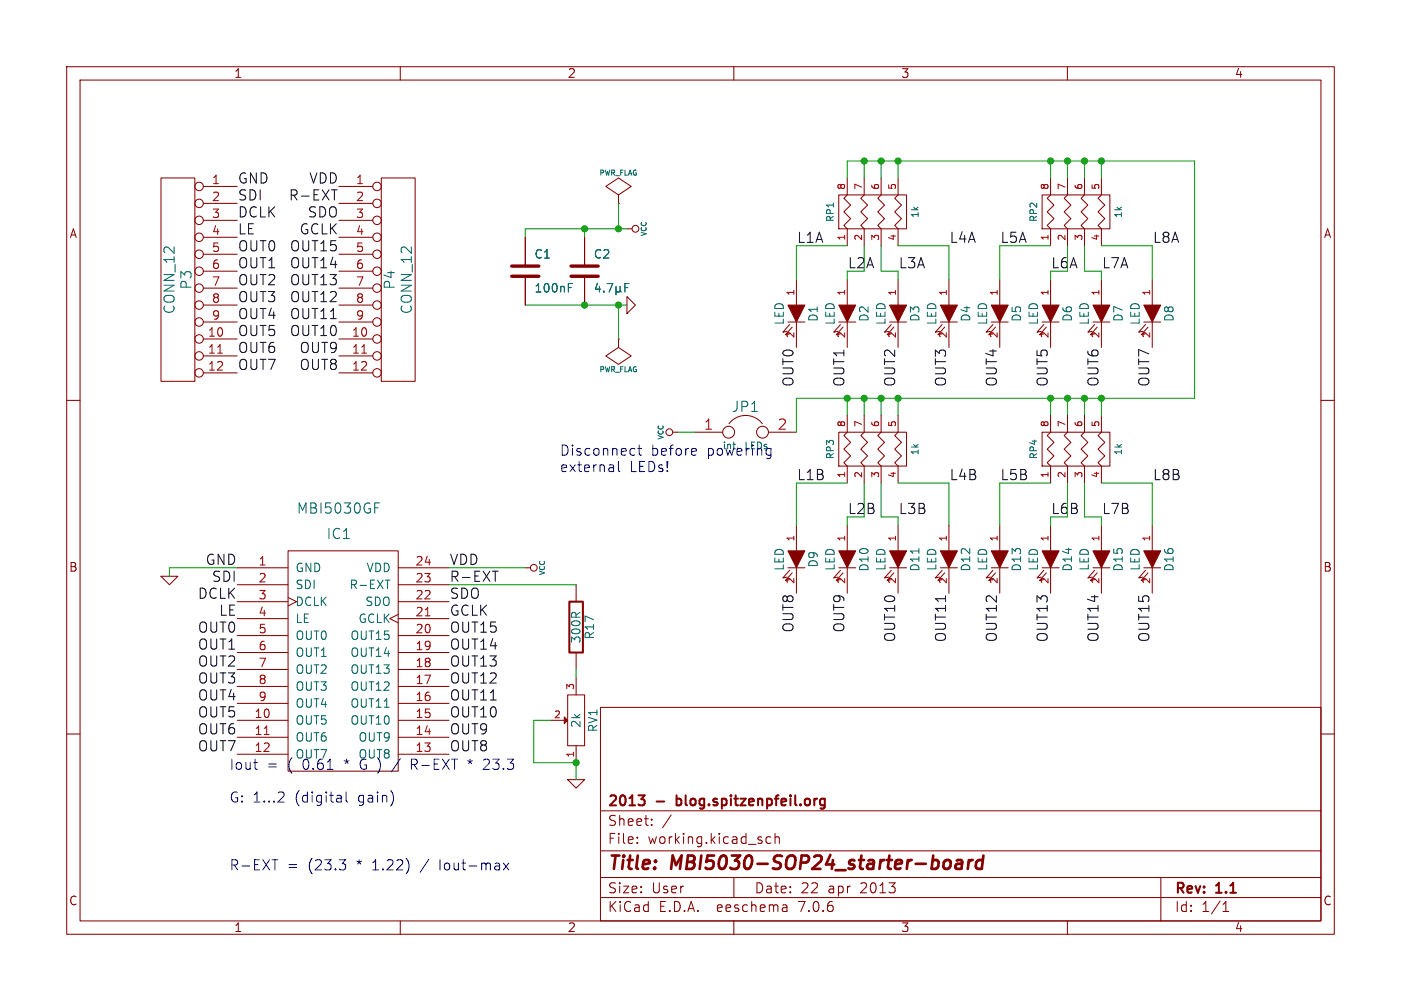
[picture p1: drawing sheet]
<svg xmlns="http://www.w3.org/2000/svg" width="210mm" height="150mm" viewBox="0 0 210 150" stroke-linecap="round" stroke-linejoin="round" font-family="sans-serif">
<g fill="none" stroke="#840000" stroke-width=".15">
<path d="M10 10h190v130h-190zM12 12h186v126h-186zM60 10v2M110 10v2M160 10v2M24.1 26.7h5.1v30.4h-5.1zM30.5 27.9h5.1M30.5 30.5h5.1M30.5 33h5.1M30.5 35.6h5.1M30.5 38.1h5.1M50.8 27.9h5.1"/>
<path d="M50.8 30.5h5.1M50.8 33h5.1M50.8 35.6h5.1M50.8 38.1h5.1M57.1 26.7h5.1v30.4h-5.1zM78.7 35.6v4.3M87.6 35.6v4.3M92.7 29.2l1.9-1.3-1.9-1.2-1.9 1.2 1.9 1.3v1.3M92.7 30.5h.1M94 34.3h.7M125.7 29.2h10.2v5.1h-10.2zM127 26.7v2.5l-.5 .5 1 1-1 1.1 1 1-1 1 .5 .5v2.5"/>
<path d="M129.5 26.7v2.5l-.5 .5 1 1-1 1.1 1 1-1 1 .5 .5v2.5M132.1 26.7v2.5l-.5 .5 1 1-1 1.1 1 1-1 1 .5 .5v2.5M134.6 26.7v2.5l-.5 .5 1 1-1 1.1 1 1-1 1 .5 .5v2.5M156.2 29.2h10.2v5.1h-10.2zM157.5 26.7v2.5l-.5 .5 1 1-1 1.1 1 1-1 1 .5 .5v2.5M160 26.7v2.5l-.5 .5 1 1-1 1.1 1 1-1 1 .5 .5v2.5M162.6 26.7v2.5l-.5 .5 1 1-1 1.1 1 1-1 1 .5 .5v2.5M165.1 26.7v2.5l-.5 .5 1 1-1 1.1 1 1-1 1 .5 .5v2.5M10 60h2M30.5 48.3h5.1M30.5 50.8h5.1M30.5 53.3h5.1"/>
<path d="M30.5 55.9h5.1M30.5 40.6h5.1M30.5 43.2h5.1M30.5 45.7h5.1M50.8 48.3h5.1M50.8 50.8h5.1M50.8 53.3h5.1M50.8 55.9h5.1M50.8 40.6h5.1M50.8 43.2h5.1M50.8 45.7h5.1M78.7 41.4v4.3"/>
<path d="M87.6 41.4v4.3M92.7 50.8v1.3l1.9 1.2-1.9 1.3-1.9-1.3 1.9-1.2M92.7 50.8h.1M94 44.4l1.2 1.3-1.2 1.3zM118.1 48.3h2.5M118.4 48.6l-1.1 1.2 .7-.1M118.7 49l-1 1.2 .7-.2M119.4 41.9v3.8M119.4 48.3v3.8M125.7 48.3h2.6M126 48.6l-1 1.2 .6-.1M126.4 49l-1.1 1.2 .7-.2"/>
<path d="M127 41.9v3.8M127 48.3v3.8M133.3 48.3h2.6M133.6 48.6l-1 1.2 .6-.1M134 49l-1 1.2 .6-.2M134.6 41.9v3.8M134.6 48.3v3.8M141 48.3h2.5M141.2 48.6l-1 1.2 .6-.1M141.6 49l-1 1.2 .6-.2M142.2 41.9v3.8M142.2 48.3v3.8"/>
<path d="M148.6 48.3h2.5M148.8 48.6l-1 1.2 .7-.1M149.2 49l-1 1.2 .6-.2M149.9 41.9v3.8M149.9 48.3v3.8M156.2 48.3h2.5M156.5 48.6l-1.1 1.2 .7-.1M156.8 49l-1 1.2 .7-.2M157.5 41.9v3.8M157.5 48.3v3.8M163.8 48.3h2.6M164.1 48.6l-1 1.2 .6-.1"/>
<path d="M164.5 49l-1.1 1.2 .7-.2M165.1 41.9v3.8M165.1 48.3v3.8M171.4 48.3h2.6M171.7 48.6l-1 1.2 .6-.1M172.1 49l-1 1.2 .6-.2M172.7 41.9v3.8M172.7 48.3v3.8M198 60h2M100.8 64.8h.8M104.1 64.8h4.2M109.3 63.5a3.1 3.1 0 0 1 5 0"/>
<path d="M115.2 64.8h4.2M119.4 78.7v3.8M125.7 64.8h10.2v5h-10.2zM127 62.2v2.6l-.5 .5 1 1-1 1 1 1-1 1 .5 .5v2.6M127 78.7v3.8M129.5 62.2v2.6l-.5 .5 1 1-1 1 1 1-1 1 .5 .5v2.6M132.1 62.2v2.6l-.5 .5 1 1-1 1 1 1-1 1 .5 .5v2.6M134.6 62.2v2.6l-.5 .5 1 1-1 1 1 1-1 1 .5 .5v2.6M134.6 78.7v3.8M142.2 78.7v3.8M149.9 78.7v3.8M156.2 64.8h10.2v5h-10.2z"/>
<path d="M157.5 62.2v2.6l-.5 .5 1 1-1 1 1 1-1 1 .5 .5v2.6M157.5 78.7v3.8M160 62.2v2.6l-.5 .5 1 1-1 1 1 1-1 1 .5 .5v2.6M162.6 62.2v2.6l-.5 .5 1 1-1 1 1 1-1 1 .5 .5v2.6M165.1 62.2v2.6l-.5 .5 1 1-1 1 1 1-1 1 .5 .5v2.6M165.1 78.7v3.8M172.7 78.7v3.8M24.1 86.4h2.6l-1.3 1.2zM35.6 85.1h7.6M35.6 97.8h7.6M35.6 87.6h7.6M35.6 95.2h7.6"/>
<path d="M35.6 92.7h7.6M35.6 90.2h7.6M43.2 82.5h16.5v33.1h-16.5zM43.2 89.5l1.2 .7-1.2 .6M59.7 92.1l-1.3 .6 1.3 .6M59.7 85.1h7.6M59.7 97.8h7.6M59.7 87.6h7.6M59.7 95.2h7.6M59.7 92.7h7.6M59.7 90.2h7.6M78.7 85.1h.8"/>
<path d="M86.4 87.6v2.6M86.4 97.8v2.5M118.1 85.1h2.5M118.4 85.5l-1.1 1.1 .7-.1M118.7 85.9l-1 1.1 .7-.1M119.4 85.1v3.8M125.7 85.1h2.6M126 85.5l-1 1.1 .6-.1M126.4 85.9l-1.1 1.1 .7-.1M127 85.1v3.8M133.3 85.1h2.6M133.6 85.5l-1 1.1 .6-.1"/>
<path d="M134 85.9l-1 1.1 .6-.1M134.6 85.1v3.8M141 85.1h2.5M141.2 85.5l-1 1.1 .6-.1M141.6 85.9l-1 1.1 .6-.1M142.2 85.1v3.8M148.6 85.1h2.5M148.8 85.5l-1 1.1 .7-.1M149.2 85.9l-1 1.1 .6-.1M149.9 85.1v3.8M156.2 85.1h2.5M156.5 85.5l-1.1 1.1 .7-.1"/>
<path d="M156.8 85.9l-1 1.1 .7-.1M157.5 85.1v3.8M163.8 85.1h2.6M164.1 85.5l-1 1.1 .6-.1M164.5 85.9l-1.1 1.1 .7-.1M165.1 85.1v3.8M171.4 85.1h2.6M171.7 85.5l-1 1.1 .6-.1M172.1 85.9l-1 1.1 .6-.1M172.7 85.1v3.8M10 110h2M35.6 107.9h7.6"/>
<path d="M35.6 110.5h7.6M35.6 113h7.6M35.6 105.4h7.6M35.6 102.9h7.6M35.6 100.3h7.6M59.7 107.9h7.6M59.7 110.5h7.6M59.7 113h7.6M59.7 105.4h7.6M59.7 102.9h7.6M59.7 100.3h7.6M82.5 107.9h2.1"/>
<path d="M85.1 104.1h2.5v7.7h-2.5zM85.1 116.8h2.5l-1.2 1.3zM86.4 101.6v2.5M86.4 111.8v2.5M90 106h108v32h-108zM198 110h2M60 138v2M90 134.5h108M90 131.5h108M90 127.5h108M90 121.5h108M95.5 126.3v.1"/>
<path d="M95.5 125.5v.1M97.7 123.6v.1M97.7 122.8v.1M100.6 122.1l-1.3 2M110 138v2M110 131.5v3M115.5 125.5l-.4-.1-.3 .3v.4l.2 .2h.5M116.2 125.5a.37 .37 0 0 1 .6 .1v.8M116.2 124.9v1.5M117.9 135.7l.1 .9M118 136.5l-.2 .1M118 136h-.2"/>
<path d="M160 138v2M174 131.5v6.5M183.3 136.6h.9M183.3 135.5l.5-.4v1.5"/>
<circle cx="29.8" cy="27.9" r=".63"/>
<circle cx="29.8" cy="35.6" r=".63"/>
<circle cx="29.8" cy="33" r=".63"/>
<circle cx="29.8" cy="30.5" r=".63"/>
<circle cx="29.8" cy="38.1" r=".63"/>
<circle cx="56.5" cy="30.5" r=".63"/>
<circle cx="56.5" cy="27.9" r=".63"/>
<circle cx="56.5" cy="35.6" r=".63"/>
<circle cx="56.5" cy="38.1" r=".63"/>
<circle cx="56.5" cy="33" r=".63"/>
<circle cx="95.3" cy="34.3" r=".51"/>
<circle cx="29.8" cy="50.8" r=".63"/>
<circle cx="29.8" cy="53.3" r=".63"/>
<circle cx="29.8" cy="55.9" r=".63"/>
<circle cx="29.8" cy="45.7" r=".63"/>
<circle cx="29.8" cy="40.6" r=".63"/>
<circle cx="29.8" cy="48.3" r=".63"/>
<circle cx="29.8" cy="43.2" r=".63"/>
<circle cx="56.5" cy="55.9" r=".63"/>
<circle cx="56.5" cy="40.6" r=".63"/>
<circle cx="56.5" cy="45.7" r=".63"/>
<circle cx="56.5" cy="50.8" r=".63"/>
<circle cx="56.5" cy="53.3" r=".63"/>
<circle cx="56.5" cy="48.3" r=".63"/>
<circle cx="56.5" cy="43.2" r=".63"/>
<circle cx="100.3" cy="64.8" r=".51"/>
<circle cx="109.2" cy="64.8" r=".89"/>
<circle cx="114.3" cy="64.8" r=".89"/>
<circle cx="80" cy="85.1" r=".51"/>
</g>
<path d="M141.9 128.9h.3l.2 .2v.7a.62 .62 0 0 1-.7 .4M143.4 129l.2-.1 .6 .1v.2l-.1 1M144.2 129.4l-.7 .1a.4 .4 0 0 0-.3 .3 .4 .4 0 0 0 .2 .4l.7-.1M145.2 128.9l-.1 1.3M145.8 128.9a.59 .59 0 0 0-.6 .4M147.3 129a.66 .66 0 0 0-1 .3v.5l.1 .3 .2 .1 .6-.1M147.4 128.2l-.2 2" fill="none" stroke="#840000" stroke-width=".4"/>
<path d="M85.3 90.2h2.1v7.6h-2.1zM95.7 119.2h.9l-.5 .6a.41 .41 0 0 1 .5 .2v.4l-.1 .2-.6 .1M101.4 119.2v1.5M101.6 119.7l-.2 .1M123.1 119.8h.5M123.6 119.7v1.2a.41 .41 0 0 1-.6 .2M101.4 120.6l.2 .1M123.1 120.6h.5" fill="none" stroke="#840000" stroke-width=".3"/>
<g fill="#840000" stroke="#840000" stroke-width=".15">
<path d="M163.8 45.7h2.6l-1.3 2.6z"/>
<path d="M133.3 45.7h2.6l-1.3 2.6z"/>
<path d="M148.6 45.7h2.5l-1.2 2.6z"/>
<path d="M118.1 45.7h2.5l-1.2 2.6z"/>
<path d="M141 45.7h2.5l-1.3 2.6z"/>
<path d="M156.2 45.7h2.5l-1.2 2.6z"/>
<path d="M171.4 45.7h2.6l-1.3 2.6z"/>
<path d="M125.7 82.5h2.6l-1.3 2.6z"/>
<path d="M118.1 82.5h2.5l-1.2 2.6z"/>
<path d="M148.6 82.5h2.5l-1.2 2.6z"/>
<path d="M156.2 82.5h2.5l-1.2 2.6z"/>
<path d="M163.8 82.5h2.6l-1.3 2.6z"/>
<path d="M171.4 82.5h2.6l-1.3 2.6z"/>
<path d="M84.6 107.4l.5 .5-.5 .6z"/>
<path d="M133.3 82.5h2.6l-1.3 2.6z"/>
<path d="M141 82.5h2.5l-1.3 2.6z"/>
<path d="M125.7 45.7h2.6l-1.3 2.6z"/>
</g>
<path d="M32.6 52.9h.8M54.2 52.9h.7M63.7 92.3h.8M39.6 110.1h.7" fill="none" stroke="#a90000" stroke-width=".15"/>
<g fill="none" stroke="#006464" stroke-width=".15">
<path d="M85.2 42.5h.6M85.2 43.1h.4M89.6 42.4l-.3 .9h.7M89.9 42.9v.9M90.5 43.6v.2M91 42.5h.9l-.6 1.3M92.3 42.9v1.3M92.3 43.6l.2 .2h.3l.1-.2M92.9 43.6l.2 .2M92.9 42.9v.7M93.7 43.1h.4M94.3 42.5h-.6v1.3"/>
<path d="M56.2 76.1h.5M56.2 75.4h.7M57.7 86.9h.8M137.7 82.2v.7"/>
</g>
<path d="M76.7 39.9h4.1M85.6 39.9h4.1M76.7 41.4h4.1M85.6 41.4h4.1" fill="none" stroke="#840000" stroke-width=".51"/>
<path d="M49.7 28.4h.9M73.8 85.6h.9" fill="none" stroke="#0f0f0f" stroke-width=".15"/>
<g fill="none" stroke="#0000c2" stroke-width=".15">
<path d="M91.9 69.7l.1 1M92 70.6l-.2 .1M92 70l-.2 .1M92.7 69.2v1.3l.2 .2M94.7 67.2l.5 .1M95.2 68.1l-.5 .1M95.6 67.2h.6M95.8 66.7v1.3l.1 .1 .3 .1M104.2 67.2l.1 .1 .1 .3-.7 .1M104.3 68.1l-.1 .1M115.6 68.1l-.5 .1M115.6 67.2v1.2l-.3 .3"/>
<path d="M38 114.3h.6M38.5 115.3h.1M51.1 119.3l.1 .9M51.2 119.6h-.2M51.9 118.7v1.3l.2 .2M60 113.7l-1.3 2M61.7 114.6h.6M62.3 113.8h-.6v1.5M70.1 114l.4 .1M70.5 113.8v.3M70.5 114.1l-.3 .3M70.5 114.1l.2 .3"/>
<path d="M70.8 114l-.3 .1M73.1 113.8h-.4l-.2 .1M73.3 114.4l-.9 .9h1M40.8 128.8h.8M50.9 128.8h.9l-.5 .6M51.2 120.1l-.2 .1M51.7 129.5l.1 .2v.4l-.1 .2M75.5 129.3l.8 1.1M76.3 129.3l-.8 1.1"/>
</g>
<g fill="none" stroke="#009600" stroke-width=".15">
<path d="M87.6 34.3v1.3M92.7 30.5v3.8M94 34.3h-15.3v1.3M127 26.7v-2.6h52.1v35.6h-59.7v5.1M127 36.8h-7.6v5.1M129.5 24.1v2.6M129.5 36.8v3.8M132.1 24.1v2.6M132.1 36.8v3.8h2.5v1.3M134.6 36.8h7.6v5.1M134.6 24.1v2.6M157.5 24.1v2.6"/>
<path d="M157.5 36.8h-7.6v5.1M160 24.1v2.6M160 36.8v3.8M162.6 36.8v3.8h2.5v1.3M162.6 24.1v2.6M165.1 24.1v2.6M165.1 36.8h7.6v5.1M78.7 45.7h15.3M92.7 45.7v5.1M127 40.6v1.3M127 59.7v2.5M129.5 59.7v2.5"/>
<path d="M132.1 59.7v2.5M134.6 59.7v2.5M157.5 40.6v1.3M157.5 59.7v2.5M160 59.7v2.5M162.6 59.7v2.5M165.1 59.7v2.5M101.6 64.8h2.5M127 77.5v1.2M127 72.4h-7.6v6.3M129.5 72.4v5.1M132.1 72.4v5.1h2.5v1.2"/>
<path d="M134.6 72.4h7.6v6.3M157.5 77.5v1.2M157.5 72.4h-7.6v6.3M160 72.4v5.1M162.6 72.4v5.1h2.5v1.2M165.1 72.4h7.6v6.3M35.6 85.1h-10.2v1.3M67.3 85.1h11.4M67.3 87.6h19.1M82.5 107.9h-2.5v6.4h6.4v2.5M86.4 100.3v1.3"/>
</g>
<g fill="#009600" stroke="#009600" stroke-width=".15">
<circle cx="127" cy="59.7" r=".46"/>
<circle cx="132.1" cy="59.7" r=".46"/>
<circle cx="129.5" cy="59.7" r=".46"/>
<circle cx="134.6" cy="59.7" r=".46"/>
<circle cx="165.1" cy="59.7" r=".46"/>
<circle cx="162.6" cy="59.7" r=".46"/>
<circle cx="160" cy="59.7" r=".46"/>
<circle cx="160" cy="24.1" r=".46"/>
<circle cx="162.6" cy="24.1" r=".46"/>
<circle cx="165.1" cy="24.1" r=".46"/>
<circle cx="157.5" cy="59.7" r=".46"/>
<circle cx="132.1" cy="24.1" r=".46"/>
<circle cx="87.6" cy="34.3" r=".46"/>
<circle cx="92.7" cy="34.3" r=".46"/>
<circle cx="92.7" cy="45.7" r=".46"/>
<circle cx="87.6" cy="45.7" r=".46"/>
<circle cx="86.4" cy="114.3" r=".46"/>
<circle cx="134.6" cy="24.1" r=".46"/>
<circle cx="157.5" cy="24.1" r=".46"/>
<circle cx="129.5" cy="24.1" r=".46"/>
</g>
<g font-size="2.8" fill="#840000">
<text x="91" y="130.9">Title:</text>
<text x="100.7" y="130.9">MBI5030-SOP24_starter-board</text>
</g>
<g font-size="2.1" fill="#0f0f0f">
<text x="35.6" y="27.6">GND</text>
<text x="46.3" y="27.6">VDD</text>
<text x="35.6" y="32.7">DCLK</text>
<text x="35.6" y="35.2">LE</text>
<text x="35.6" y="30.2">SDI</text>
<text x="43.2" y="30.2">R-EXT</text>
<text x="44.8" y="35.2">GCLK</text>
<text x="46.1" y="32.7">SDO</text>
<text x="35.6" y="40.3">OUT1</text>
<text x="35.6" y="37.8">OUT0</text>
<text x="43.4" y="37.8">OUT15</text>
<text x="43.4" y="40.3">OUT14</text>
<text x="119.4" y="36.5">L1A</text>
<text x="134.6" y="40.3">L3A</text>
<text x="142.2" y="36.5">L4A</text>
<text x="149.9" y="36.5">L5A</text>
<text x="165.1" y="40.3">L7A</text>
<text x="172.7" y="36.5">L8A</text>
<text x="35.6" y="42.9">OUT2</text>
<text x="35.6" y="47.9">OUT4</text>
<text x="35.6" y="45.4">OUT3</text>
<text x="43.4" y="45.4">OUT12</text>
<text x="43.4" y="42.9">OUT13</text>
<text x="43.4" y="47.9">OUT11</text>
<text x="35.6" y="53">OUT6</text>
<text x="35.6" y="50.5">OUT5</text>
<text x="43.4" y="50.5">OUT10</text>
<text x="44.8" y="53">OUT9</text>
<text x="35.6" y="55.6">OUT7</text>
<text x="44.8" y="55.6">OUT8</text>
<text x="119.1" y="58" transform="rotate(-90 119.1 58)">OUT0</text>
<text x="126.7" y="58" transform="rotate(-90 126.7 58)">OUT1</text>
<text x="134.3" y="58" transform="rotate(-90 134.3 58)">OUT2</text>
<text x="141.9" y="58" transform="rotate(-90 141.9 58)">OUT3</text>
<text x="149.5" y="58" transform="rotate(-90 149.5 58)">OUT4</text>
<text x="157.2" y="58" transform="rotate(-90 157.2 58)">OUT5</text>
<text x="164.8" y="58" transform="rotate(-90 164.8 58)">OUT6</text>
<text x="172.4" y="58" transform="rotate(-90 172.4 58)">OUT7</text>
<text x="119.4" y="72.1">L1B</text>
<text x="134.6" y="77.2">L3B</text>
<text x="142.2" y="72.1">L4B</text>
<text x="149.9" y="72.1">L5B</text>
<text x="165.1" y="77.2">L7B</text>
<text x="172.7" y="72.1">L8B</text>
<text x="29.6" y="89.9">DCLK</text>
<text x="30.8" y="84.8">GND</text>
<text x="31.7" y="87.3">SDI</text>
<text x="67.3" y="89.9">SDO</text>
<text x="67.3" y="87.3">R-EXT</text>
<text x="67.3" y="84.8">VDD</text>
<text x="29.6" y="94.9">OUT0</text>
<text x="32.8" y="92.4">LE</text>
<text x="67.3" y="94.9">OUT15</text>
<text x="67.3" y="92.4">GCLK</text>
<text x="119.1" y="94.9" transform="rotate(-90 119.1 94.9)">OUT8</text>
<text x="126.7" y="94.9" transform="rotate(-90 126.7 94.9)">OUT9</text>
<text x="29.6" y="97.5">OUT1</text>
<text x="29.6" y="100">OUT2</text>
<text x="67.3" y="100">OUT13</text>
<text x="67.3" y="97.5">OUT14</text>
<text x="134.3" y="96.3" transform="rotate(-90 134.3 96.3)">OUT10</text>
<text x="141.9" y="96.3" transform="rotate(-90 141.9 96.3)">OUT11</text>
<text x="149.5" y="96.3" transform="rotate(-90 149.5 96.3)">OUT12</text>
<text x="157.2" y="96.3" transform="rotate(-90 157.2 96.3)">OUT13</text>
<text x="164.8" y="96.3" transform="rotate(-90 164.8 96.3)">OUT14</text>
<text x="172.4" y="96.3" transform="rotate(-90 172.4 96.3)">OUT15</text>
<text x="29.6" y="105.1">OUT4</text>
<text x="29.6" y="102.6">OUT3</text>
<text x="29.6" y="107.6">OUT5</text>
<text x="67.3" y="105.1">OUT11</text>
<text x="67.3" y="102.6">OUT12</text>
<text x="67.3" y="107.6">OUT10</text>
<text x="29.6" y="112.7">OUT7</text>
<text x="29.6" y="110.2">OUT6</text>
<text x="67.3" y="112.7">OUT8</text>
<text x="67.3" y="110.2">OUT9</text>
</g>
<g font-size="2.1" fill="#009600">
<text x="127" y="40.3">L2A</text>
<text x="157.5" y="40.3">L6A</text>
<text x="127" y="77.2">L2B</text>
<text x="157.5" y="77.2">L6B</text>
</g>
<g font-size="2.1" fill="#006464">
<text x="26.4" y="47.2" transform="rotate(-90 26.4 47.2)">CONN_12</text>
<text x="28.9" y="43.5" transform="rotate(-90 28.9 43.5)">P3</text>
<text x="59.4" y="43.5" transform="rotate(-90 59.4 43.5)">P4</text>
<text x="62" y="47.2" transform="rotate(-90 62 47.2)">CONN_12</text>
<text x="109.6" y="62">JP1</text>
<text x="44.4" y="77.2">MBI5030GF</text>
<text x="48.9" y="81">IC1</text>
</g>
<g font-size="2.1" fill="#a90000">
<text x="105.4" y="64.5">1</text>
<text x="116.5" y="64.5">2</text>
</g>
<g font-size="2.1" fill="#0000c2">
<text x="83.8" y="68.4">Disconnect</text>
<text x="83.8" y="70.9">external</text>
<text x="94.4" y="70.9">LEDs!</text>
<text x="97.5" y="68.4">before</text>
<text x="106" y="68.4">powering</text>
<text x="34.3" y="115.5">Iout</text>
<text x="40" y="115.5">=</text>
<text x="43.2" y="115.5">(</text>
<text x="45.5" y="115.5">0.61</text>
<text x="51.9" y="115.5">*</text>
<text x="54.4" y="115.5">G )</text>
<text x="62.4" y="115.5">R-EXT</text>
<text x="73.6" y="115.5">23.3</text>
<text x="34.3" y="120.4">G: 1...2</text>
<text x="44.2" y="120.4">(digital</text>
<text x="53.8" y="120.4">gain)</text>
<text x="34.3" y="130.6">R-EXT</text>
<text x="43" y="130.6">=</text>
<text x="46.2" y="130.6">(23.3</text>
<text x="53.6" y="130.6">*</text>
<text x="56.1" y="130.6">1.22)</text>
<text x="63.5" y="130.6">/</text>
<text x="66.4" y="130.6">Iout-max</text>
</g>
<g font-size="2.1" fill="#840000">
<text x="91" y="124">Sheet:</text>
<text x="91" y="121.2">2013</text>
<text x="98.5" y="121.2">-</text>
<text x="102.1" y="121.2">blog.spitzenpfeil.org</text>
<text x="91" y="126.7">File:</text>
<text x="97.1" y="126.7">working.kicad_sch</text>
<text x="91" y="136.9">KiCad</text>
<text x="91" y="134.1">Size:</text>
<text x="97.7" y="134.1">User</text>
<text x="98.7" y="136.9">E.D.A.</text>
<text x="107.6" y="136.9">eeschema</text>
<text x="113" y="134.1">Date:</text>
<text x="120" y="136.9">7.0.6</text>
<text x="120" y="134.1">22</text>
<text x="124.2" y="134.1">apr</text>
<text x="129.1" y="134.1">2013</text>
<text x="176" y="134.3">Rev:</text>
<text x="176" y="136.9">Id:</text>
<text x="180.1" y="136.9">1/1</text>
<text x="182.4" y="134.3">1.1</text>
</g>
<g font-size="1.8" fill="#840000">
<text x="35" y="11.9">1</text>
<text x="85" y="11.9">2</text>
<text x="135" y="11.9">3</text>
<text x="185" y="11.9">4</text>
<text x="10.3" y="35.9">A</text>
<text x="198.4" y="35.9">A</text>
<text x="10.3" y="85.9">B</text>
<text x="198.3" y="85.9">B</text>
<text x="10.3" y="135.9">C</text>
<text x="198.3" y="135.9">C</text>
<text x="35" y="139.9">1</text>
<text x="85" y="139.9">2</text>
<text x="135" y="139.9">3</text>
<text x="185" y="139.9">4</text>
</g>
<g font-size="1.8" fill="#a90000">
<text x="31.7" y="27.7">1</text>
<text x="53.3" y="27.7">1</text>
<text x="31.7" y="30.2">2</text>
<text x="31.7" y="32.8">3</text>
<text x="31.7" y="35.3">4</text>
<text x="53.3" y="30.2">2</text>
<text x="53.3" y="32.8">3</text>
<text x="53.3" y="35.3">4</text>
<text x="31.7" y="37.8">5</text>
<text x="31.7" y="40.4">6</text>
<text x="53.3" y="37.8">5</text>
<text x="53.3" y="40.4">6</text>
<text x="31.7" y="42.9">7</text>
<text x="31.7" y="45.5">8</text>
<text x="53.3" y="42.9">7</text>
<text x="53.3" y="45.5">8</text>
<text x="31.1" y="50.5">10</text>
<text x="31.1" y="53.1">11</text>
<text x="31.7" y="48">9</text>
<text x="52.7" y="50.5">10</text>
<text x="52.7" y="53.1">11</text>
<text x="53.3" y="48">9</text>
<text x="31.1" y="55.6">12</text>
<text x="52.7" y="55.6">12</text>
<text x="38.7" y="84.8">1</text>
<text x="38.7" y="87.4">2</text>
<text x="38.7" y="89.9">3</text>
<text x="62.2" y="89.9">22</text>
<text x="62.2" y="87.4">23</text>
<text x="62.2" y="84.8">24</text>
<text x="38.7" y="92.5">4</text>
<text x="38.7" y="95">5</text>
<text x="62.2" y="95">20</text>
<text x="62.2" y="92.5">21</text>
<text x="38.7" y="97.5">6</text>
<text x="38.7" y="100.1">7</text>
<text x="62.2" y="100.1">18</text>
<text x="62.2" y="97.5">19</text>
<text x="38.1" y="107.7">10</text>
<text x="38.7" y="102.6">8</text>
<text x="38.7" y="105.2">9</text>
<text x="62.2" y="107.7">15</text>
<text x="62.2" y="105.2">16</text>
<text x="62.2" y="102.6">17</text>
<text x="38.1" y="110.2">11</text>
<text x="38.1" y="112.8">12</text>
<text x="62.2" y="112.8">13</text>
<text x="62.2" y="110.2">14</text>
</g>
<g font-size="1.8" fill="#006464">
<text x="80" y="39">C1</text>
<text x="88.9" y="39">C2</text>
<text x="80" y="44">100nF</text>
<text x="117.7" y="48.8" transform="rotate(-90 117.7 48.8)">LED</text>
<text x="122.8" y="48.3" transform="rotate(-90 122.8 48.3)">D1</text>
<text x="125.3" y="48.8" transform="rotate(-90 125.3 48.8)">LED</text>
<text x="130.4" y="48.3" transform="rotate(-90 130.4 48.3)">D2</text>
<text x="132.9" y="48.8" transform="rotate(-90 132.9 48.8)">LED</text>
<text x="138" y="48.3" transform="rotate(-90 138 48.3)">D3</text>
<text x="140.6" y="48.8" transform="rotate(-90 140.6 48.8)">LED</text>
<text x="145.6" y="48.3" transform="rotate(-90 145.6 48.3)">D4</text>
<text x="148.2" y="48.8" transform="rotate(-90 148.2 48.8)">LED</text>
<text x="153.3" y="48.3" transform="rotate(-90 153.3 48.3)">D5</text>
<text x="155.8" y="48.8" transform="rotate(-90 155.8 48.8)">LED</text>
<text x="160.9" y="48.3" transform="rotate(-90 160.9 48.3)">D6</text>
<text x="163.4" y="48.8" transform="rotate(-90 163.4 48.8)">LED</text>
<text x="168.5" y="48.3" transform="rotate(-90 168.5 48.3)">D7</text>
<text x="171" y="48.8" transform="rotate(-90 171 48.8)">LED</text>
<text x="176.1" y="48.3" transform="rotate(-90 176.1 48.3)">D8</text>
<text x="44.2" y="86">GND</text>
<text x="44.2" y="88.5">SDI</text>
<text x="52.3" y="88.5">R-EXT</text>
<text x="54.8" y="86">VDD</text>
<text x="117.7" y="85.6" transform="rotate(-90 117.7 85.6)">LED</text>
<text x="122.8" y="85.2" transform="rotate(-90 122.8 85.2)">D9</text>
<text x="125.3" y="85.6" transform="rotate(-90 125.3 85.6)">LED</text>
<text x="130.4" y="85.8" transform="rotate(-90 130.4 85.8)">D10</text>
<text x="132.9" y="85.6" transform="rotate(-90 132.9 85.6)">LED</text>
<text x="138" y="85.8" transform="rotate(-90 138 85.8)">D11</text>
<text x="140.6" y="85.6" transform="rotate(-90 140.6 85.6)">LED</text>
<text x="145.6" y="85.8" transform="rotate(-90 145.6 85.8)">D12</text>
<text x="148.2" y="85.6" transform="rotate(-90 148.2 85.6)">LED</text>
<text x="153.3" y="85.8" transform="rotate(-90 153.3 85.8)">D13</text>
<text x="155.8" y="85.6" transform="rotate(-90 155.8 85.6)">LED</text>
<text x="160.9" y="85.8" transform="rotate(-90 160.9 85.8)">D14</text>
<text x="163.4" y="85.6" transform="rotate(-90 163.4 85.6)">LED</text>
<text x="168.5" y="85.8" transform="rotate(-90 168.5 85.8)">D15</text>
<text x="171" y="85.6" transform="rotate(-90 171 85.6)">LED</text>
<text x="176.1" y="85.8" transform="rotate(-90 176.1 85.8)">D16</text>
<text x="44.2" y="91">DCLK</text>
<text x="44.2" y="93.6">LE</text>
<text x="53.6" y="93.6">GCLK</text>
<text x="54.7" y="91">SDO</text>
<text x="89.3" y="95.9" transform="rotate(-90 89.3 95.9)">R17</text>
<text x="44.2" y="96.1">OUT0</text>
<text x="44.2" y="98.7">OUT1</text>
<text x="44.2" y="101.2">OUT2</text>
<text x="52.4" y="101.2">OUT13</text>
<text x="52.4" y="98.7">OUT14</text>
<text x="52.4" y="96.1">OUT15</text>
<text x="87.2" y="96.5" transform="rotate(-90 87.2 96.5)">300R</text>
<text x="44.2" y="103.7">OUT3</text>
<text x="44.2" y="106.3">OUT4</text>
<text x="52.4" y="106.3">OUT11</text>
<text x="52.4" y="103.7">OUT12</text>
<text x="44.2" y="108.8">OUT5</text>
<text x="44.2" y="111.4">OUT6</text>
<text x="44.2" y="113.9">OUT7</text>
<text x="52.4" y="108.8">OUT10</text>
<text x="53.6" y="111.4">OUT9</text>
<text x="87.2" y="109.2" transform="rotate(-90 87.2 109.2)">2k</text>
<text x="89.8" y="109.8" transform="rotate(-90 89.8 109.8)">RV1</text>
</g>
<text font-size="1.8" fill="#0000c2" x="53.6" y="113.9">OUT8</text>
<g font-size="1.4" fill="#a90000">
<text x="126.7" y="28.6" transform="rotate(-90 126.7 28.6)">8</text>
<text x="129.3" y="28.6" transform="rotate(-90 129.3 28.6)">7</text>
<text x="131.8" y="28.6" transform="rotate(-90 131.8 28.6)">6</text>
<text x="134.4" y="28.6" transform="rotate(-90 134.4 28.6)">5</text>
<text x="157.2" y="28.6" transform="rotate(-90 157.2 28.6)">8</text>
<text x="159.8" y="28.6" transform="rotate(-90 159.8 28.6)">7</text>
<text x="162.3" y="28.6" transform="rotate(-90 162.3 28.6)">6</text>
<text x="164.8" y="28.6" transform="rotate(-90 164.8 28.6)">5</text>
<text x="126.7" y="36.2" transform="rotate(-90 126.7 36.2)">1</text>
<text x="129.3" y="36.2" transform="rotate(-90 129.3 36.2)">2</text>
<text x="131.8" y="36.2" transform="rotate(-90 131.8 36.2)">3</text>
<text x="134.4" y="36.2" transform="rotate(-90 134.4 36.2)">4</text>
<text x="157.2" y="36.2" transform="rotate(-90 157.2 36.2)">1</text>
<text x="159.8" y="36.2" transform="rotate(-90 159.8 36.2)">2</text>
<text x="162.3" y="36.2" transform="rotate(-90 162.3 36.2)">3</text>
<text x="164.8" y="36.2" transform="rotate(-90 164.8 36.2)">4</text>
<text x="119.1" y="44.4" transform="rotate(-90 119.1 44.4)">1</text>
<text x="126.7" y="44.4" transform="rotate(-90 126.7 44.4)">1</text>
<text x="134.4" y="44.4" transform="rotate(-90 134.4 44.4)">1</text>
<text x="142" y="44.4" transform="rotate(-90 142 44.4)">1</text>
<text x="149.6" y="44.4" transform="rotate(-90 149.6 44.4)">1</text>
<text x="157.2" y="44.4" transform="rotate(-90 157.2 44.4)">1</text>
<text x="164.8" y="44.4" transform="rotate(-90 164.8 44.4)">1</text>
<text x="172.5" y="44.4" transform="rotate(-90 172.5 44.4)">1</text>
<text x="119.1" y="50.8" transform="rotate(-90 119.1 50.8)">2</text>
<text x="126.7" y="50.8" transform="rotate(-90 126.7 50.8)">2</text>
<text x="134.4" y="50.8" transform="rotate(-90 134.4 50.8)">2</text>
<text x="142" y="50.8" transform="rotate(-90 142 50.8)">2</text>
<text x="149.6" y="50.8" transform="rotate(-90 149.6 50.8)">2</text>
<text x="157.2" y="50.8" transform="rotate(-90 157.2 50.8)">2</text>
<text x="164.8" y="50.8" transform="rotate(-90 164.8 50.8)">2</text>
<text x="172.5" y="50.8" transform="rotate(-90 172.5 50.8)">2</text>
<text x="126.7" y="64.1" transform="rotate(-90 126.7 64.1)">8</text>
<text x="129.3" y="64.1" transform="rotate(-90 129.3 64.1)">7</text>
<text x="131.8" y="64.1" transform="rotate(-90 131.8 64.1)">6</text>
<text x="134.4" y="64.1" transform="rotate(-90 134.4 64.1)">5</text>
<text x="157.2" y="64.1" transform="rotate(-90 157.2 64.1)">8</text>
<text x="159.8" y="64.1" transform="rotate(-90 159.8 64.1)">7</text>
<text x="162.3" y="64.1" transform="rotate(-90 162.3 64.1)">6</text>
<text x="164.8" y="64.1" transform="rotate(-90 164.8 64.1)">5</text>
<text x="126.7" y="71.7" transform="rotate(-90 126.7 71.7)">1</text>
<text x="129.3" y="71.7" transform="rotate(-90 129.3 71.7)">2</text>
<text x="131.8" y="71.7" transform="rotate(-90 131.8 71.7)">3</text>
<text x="134.4" y="71.7" transform="rotate(-90 134.4 71.7)">4</text>
<text x="157.2" y="71.7" transform="rotate(-90 157.2 71.7)">1</text>
<text x="159.8" y="71.7" transform="rotate(-90 159.8 71.7)">2</text>
<text x="162.3" y="71.7" transform="rotate(-90 162.3 71.7)">3</text>
<text x="164.8" y="71.7" transform="rotate(-90 164.8 71.7)">4</text>
<text x="119.1" y="81.3" transform="rotate(-90 119.1 81.3)">1</text>
<text x="126.7" y="81.3" transform="rotate(-90 126.7 81.3)">1</text>
<text x="134.4" y="81.3" transform="rotate(-90 134.4 81.3)">1</text>
<text x="142" y="81.3" transform="rotate(-90 142 81.3)">1</text>
<text x="149.6" y="81.3" transform="rotate(-90 149.6 81.3)">1</text>
<text x="157.2" y="81.3" transform="rotate(-90 157.2 81.3)">1</text>
<text x="164.8" y="81.3" transform="rotate(-90 164.8 81.3)">1</text>
<text x="172.5" y="81.3" transform="rotate(-90 172.5 81.3)">1</text>
<text x="119.1" y="87.6" transform="rotate(-90 119.1 87.6)">2</text>
<text x="126.7" y="87.6" transform="rotate(-90 126.7 87.6)">2</text>
<text x="134.4" y="87.6" transform="rotate(-90 134.4 87.6)">2</text>
<text x="142" y="87.6" transform="rotate(-90 142 87.6)">2</text>
<text x="149.6" y="87.6" transform="rotate(-90 149.6 87.6)">2</text>
<text x="157.2" y="87.6" transform="rotate(-90 157.2 87.6)">2</text>
<text x="164.8" y="87.6" transform="rotate(-90 164.8 87.6)">2</text>
<text x="172.5" y="87.6" transform="rotate(-90 172.5 87.6)">2</text>
<text x="83" y="107.7">2</text>
<text x="86.1" y="103.5" transform="rotate(-90 86.1 103.5)">3</text>
<text x="86.1" y="113.6" transform="rotate(-90 86.1 113.6)">1</text>
</g>
<g font-size="1.4" fill="#006464">
<text x="125.2" y="33.4" transform="rotate(-90 125.2 33.4)">RP1</text>
<text x="137.9" y="32.8" transform="rotate(-90 137.9 32.8)">1k</text>
<text x="155.7" y="33.4" transform="rotate(-90 155.7 33.4)">RP2</text>
<text x="168.4" y="32.8" transform="rotate(-90 168.4 32.8)">1k</text>
<text x="125.2" y="68.9" transform="rotate(-90 125.2 68.9)">RP3</text>
<text x="137.9" y="68.3" transform="rotate(-90 137.9 68.3)">1k</text>
<text x="155.7" y="68.9" transform="rotate(-90 155.7 68.9)">RP4</text>
<text x="168.4" y="68.3" transform="rotate(-90 168.4 68.3)">1k</text>
</g>
<g font-size="1.4" fill="#0000c2">
<text x="108.2" y="67.5">int.</text>
<text x="111.7" y="67.5">LEDs</text>
</g>
<g font-size="1.1" fill="#006464">
<text x="89.7" y="26.5">PWR_FLAG</text>
<text x="97.1" y="35.5" transform="rotate(-90 97.1 35.5)">VCC</text>
<text x="89.7" y="56">PWR_FLAG</text>
<text x="99.7" y="66" transform="rotate(-90 99.7 66)">VCC</text>
<text x="81.9" y="86.3" transform="rotate(-90 81.9 86.3)">VCC</text>
</g>
</svg>
